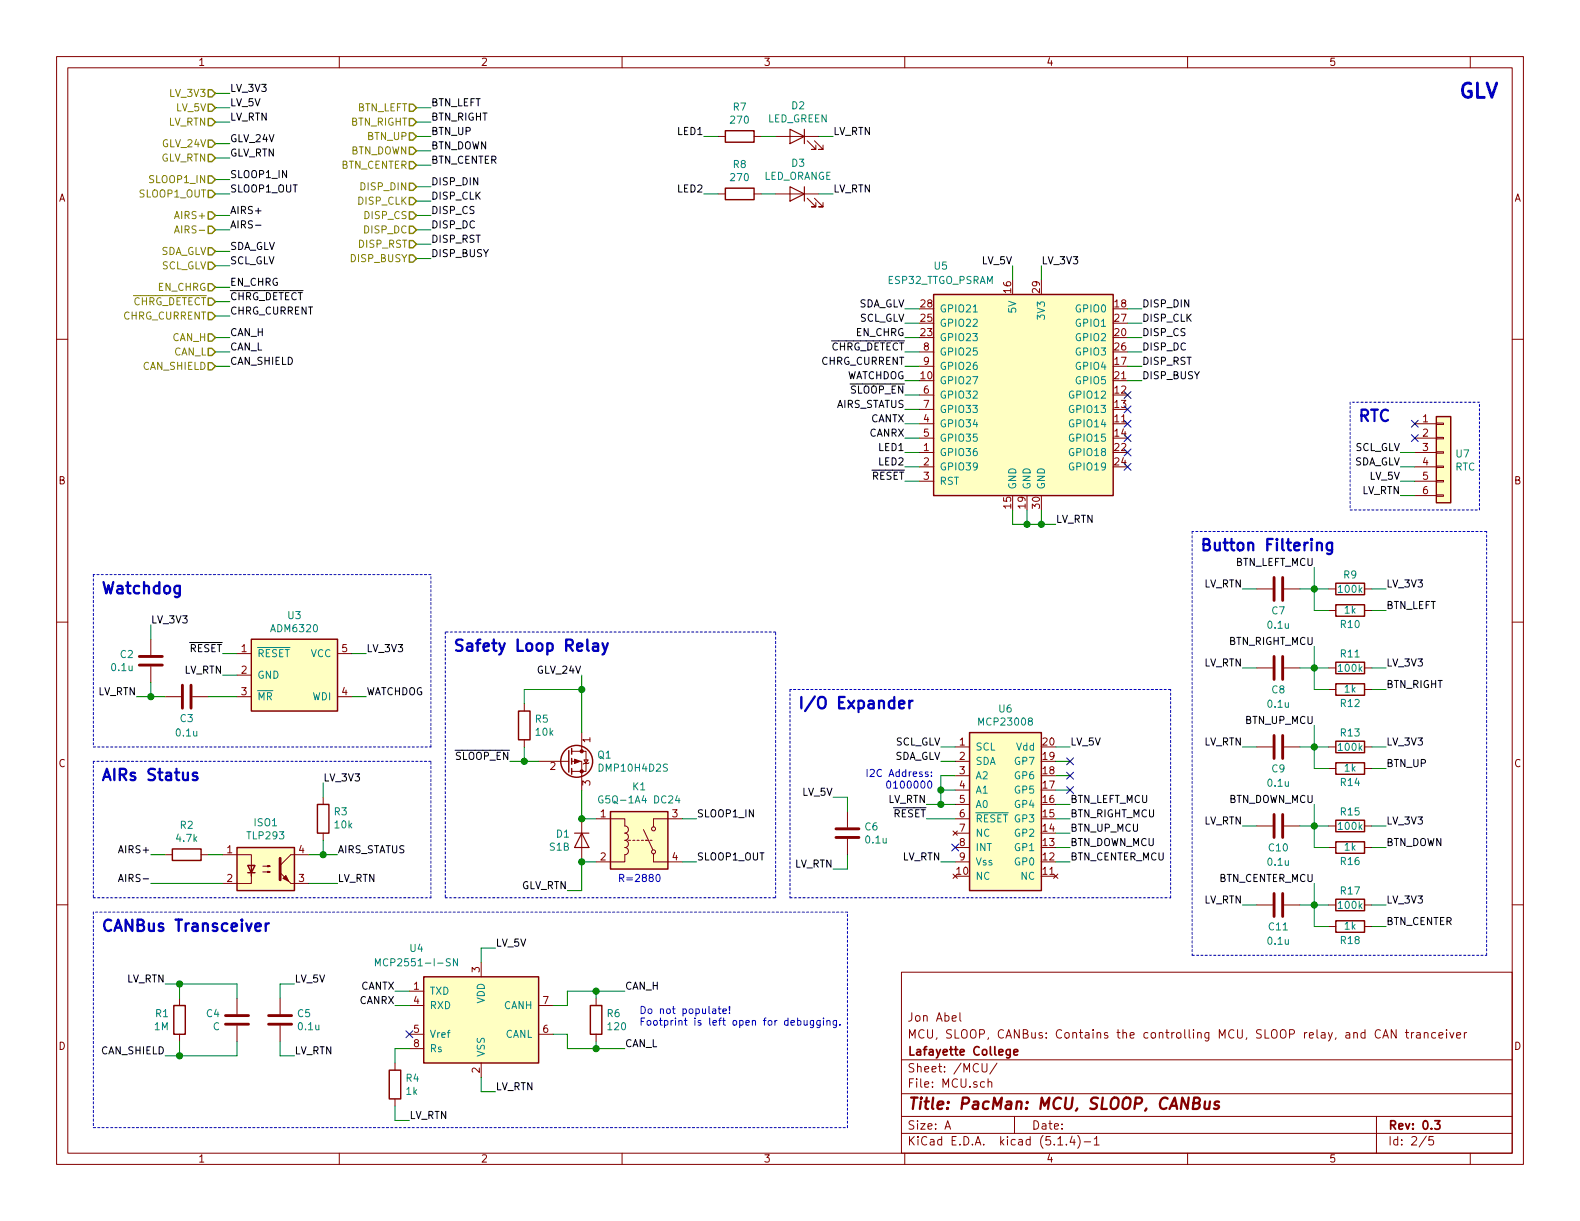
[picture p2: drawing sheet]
<svg xmlns="http://www.w3.org/2000/svg" width="279mm" height="216mm" viewBox="0 0 279 216" stroke-linecap="round" stroke-linejoin="round" font-family="sans-serif">
<g fill="none" stroke="#840000" stroke-width=".18">
<path d="M10 10h259.4v195.9h-259.4zM12 12h255.4v191.9h-255.4zM60 10v2M110 10v2M160 10v2M210 10v2M260 10v2M127 24.1h1.3M127 34.3h1.3M133.3 24.1h1.3M133.3 34.3h1.3M137.2 24.1h7.6"/>
<path d="M137.2 34.3h7.6M142.7 35.1l1.6 1.5h-.8h.8v-.8M142.7 24.9l1.6 1.5h-.8h.8v-.7M144 35.1l1.5 1.5h-.7h.7v-.8M144 24.9l1.5 1.5h-.7h.7v-.7M10 60h2M267.4 60h2M162.6 74.9h2.5M162.6 77.5h2.5M162.6 69.9h2.5M162.6 72.4h2.5M162.6 62.2h2.5"/>
<path d="M162.6 64.8h2.5M250.2 74.9h3.8M250.2 77.5h3.8M254 77.3h1.3v.3h-1.3zM254 74.8h1.3v.3h-1.3zM254 79.9h1.3v.2h-1.3zM162.6 80h2.5M162.6 82.6h2.5M162.6 85.1h2.5M250.2 80h3.8M250.2 82.6h3.8M250.2 85.1h3.8"/>
<path d="M250.2 87.6h3.8M254 85h1.3v.2h-1.3zM254 87.5h1.3v.3h-1.3zM254 82.4h1.3v.3h-1.3zM10 110h2M26.7 113v2.8M26.7 117.9v2.8M41.9 115.6h2.5M41.9 119.4h2.5M59.7 115.6h2.5M222.2 118.1h2.8M222.2 104.1h2.8"/>
<path d="M227.1 118.1h2.8M227.1 104.1h2.8M234.9 118.1h1.3M234.9 104.1h1.3M234.9 108h1.3M241.3 118.1h1.3M241.3 104.1h1.3M241.3 108h1.3M267.4 110h2M29.2 123.2h2.8M34 123.2h2.8M41.9 123.2h2.5"/>
<path d="M59.7 123.2h2.5M92.7 124.5v1.2M92.7 130.8v1.3M95.2 134.6h5.1M100.4 134.6h.2M101.1 134.6h1.8v5.1M101.1 132.8h1.8M102.9 132.8h.7v3.6h-2.5M102.9 129.5v3.3M103.3 134.4h.7l-.4 .6zM104.1 134.9l-.1 .1h-.7l-.2 .1M168.9 132.1h2.5"/>
<path d="M168.9 134.6h2.5M168.9 137.2h2.5M168.9 139.7h2.5M222.2 132.1h2.8M227.1 132.1h2.8M234.9 132.1h1.3M234.9 121.9h1.3M234.9 135.9h1.3M241.3 132.1h1.3M241.3 121.9h1.3M241.3 135.9h1.3M10 160h2"/>
<path d="M29.2 151.1h1.3M35.6 151.1h1.2M39.4 151.1h5v3.8v-1.9M44.4 154.3v1.9h-5M46.5 154.2h1.3l-.4 .1v-.2l.4 .1M46.5 153.2h1.3l-.4 .1v-.3l.4 .2M51.4 156.2h3.2M54.6 151.1h-3.2l-1.9 1.9M57.1 141v1.2M57.1 147.3v1.3M102.9 144.8v7.6M105.4 144.8h5.1v1.3a.63 .63 0 0 1 .6 .6 .63 .63 0 0 1-.6 .6 .63 .63 0 0 1 .6 .7 .63 .63 0 0 1-.6 .6 .63 .63 0 0 1 .6 .6 .63 .63 0 0 1-.6 .7 .63 .63 0 0 1 .6 .6 .63 .63 0 0 1-.6 .6v1.3h-5.1"/>
<path d="M111.1 148.6h.4M111.9 148.6h.4M112.6 148.6h.4M113.4 148.6h.4M113.8 146.7l1.6 3.5M114.2 148.6h.1M114.2 148.6h.4M114.9 148.6h.4M115.6 151v1.4h5M120.6 144.8h-5v1.4M149.9 143.5v2.8M149.9 148.3v2.8"/>
<path d="M168.5 154.6l.8 .7M168.5 146.9l.8 .8M168.9 149.9h2.5M168.9 152.4h2.5M168.9 144.8h2.5M168.9 142.2h2.5M168.9 147.3h2.5M169.3 154.6l-.8 .7M169.3 146.9l-.8 .8M186.3 154.6l.8 .7M187.1 154.6l-.8 .7M222.2 146.1h2.8"/>
<path d="M227.1 146.1h2.8M234.9 149.9h1.3M234.9 146.1h1.3M241.3 149.9h1.3M241.3 146.1h1.3M267.4 160h2M31.7 176.5v1.3M41.9 176.5v2.8M49.5 176.5v2.8M72.4 175.3h2.5M72.4 177.8h2.5M85.1 170.2v2.5"/>
<path d="M95.2 177.8h2.6M105.4 176.5v1.3M159.4 171.9h108v32h-108zM169.7 179.1v1.3l.3 .2M222.2 160h2.8M227.1 160h2.8M234.9 160h1.3M234.9 163.8h1.3M241.3 160h1.3M241.3 163.8h1.3M31.7 182.9v1.3M41.9 181.4v2.8"/>
<path d="M49.5 181.4v2.8M69.8 188v1.2M69.8 194.3v1.3M72.4 182.9h2.5M72.4 185.4h2.5M85.1 188v2.5M95.2 182.9h2.6M105.4 182.9v1.3M159.4 197.4h108M159.4 193.4h108M159.4 187.4h108M167.1 199.7l.5-1.5 .5 1.5"/>
<path d="M167.2 199.2h.8M173.7 188.1v1.2l.3 .3h.2l.3-.3v-1.2M174.7 191.4l.1-.1a.37 .37 0 0 1 .6 .2v.8M174.7 190.8v1.5M176.3 188l-1.3 1.9M179.4 197.4v3M243.4 197.4v6.5M244.5 183.6l.5-1.5 .5 1.5M244.7 183.1h.7M246.9 182.1v1.5l-.9-1.5v1.5M248.5 182.6h.6M248.7 182.1v1.3l.4 .2"/>
<path d="M249.6 182.6v1M250 182.6l-.3 .1-.1 .2M250.5 182.7h.6l.1 .9M251.2 182.9l-.5 .1-.3 .2 .3 .4 .5-.1M251.9 182.7a.37 .37 0 0 1 .6 .1v.8M251.9 182.6v1M253.9 182.7l-.5-.1-.2 .3v.5l.2 .2 .5-.1M254.5 183.1l.7-.2-.1-.2-.4-.1-.2 .2v.7h.6M255.8 182.1v.1M255.8 182.6v1M256.4 182.6l.3 1 .4-1M257.6 183.1l.7-.2-.1-.2-.4-.1-.2 .2 .1 .7h.5"/>
<path d="M259 182.6v1M259.4 182.6l-.4 .1v.2M60 203.9v2M110 203.9v2M159.4 200.4h108M160 203.9v2M187.1 202.5h.8M188.6 202.3v.2M189.6 200.9l-.4 1.1h.9M189.9 201.5v1M190.6 200.8a1.71 1.71 0 0 1 0 2.2M191.7 201.9h1.2"/>
<path d="M193.5 201.4l.4-.4v1.5M193.5 202.5h.9M210 203.9v2M252.2 200.9l-1.2 1.9M253.4 201h-.7v.7l.2-.2 .5 .1 .1 .2-.1 .5-.2 .2-.5-.2M260 203.9v2"/>
<circle cx="115.6" cy="150.6" r=".36"/>
<circle cx="115.6" cy="146.6" r=".36"/>
</g>
<path d="M178.6 185.6v1.2l-.2 .3-.4-.1M178.6 185.6h-.4l-.3 .3 .1 .5 .2 .2 .4-.1M179.3 186.1l.7-.2-.1-.3h-.4l-.2 .2v.7h.6M253.7 198.2h.9l-.5 .6 .5 .1v.6l-.2 .2-.7-.2" fill="none" stroke="#840000" stroke-width=".3"/>
<path d="M211 195l.9-.1a.46 .46 0 0 0 .3-.4 .46 .46 0 0 0-.4-.4h-.6l-.3 2h.8a.53 .53 0 0 0 .4-.5 .53 .53 0 0 0-.4-.6M213.1 194.8l-.1 1.2a.59 .59 0 0 0 .8-.1M214 194.8l-.2 1.3M215.6 194.8a.49 .49 0 0 0-.8 .3v.2l.5 .1 .3 .3-.4 .4-.5-.1" fill="none" stroke="#840000" stroke-width=".41"/>
<g fill="none" stroke="#840000" stroke-width=".25">
<path d="M128.3 23.1h5v2h-5zM128.3 33.3h5v2h-5zM165.1 52.1h31.7v35.5h-31.7zM254 73.7h2.5v15.2h-2.5zM44.4 113h15.3v12.7h-15.3zM236.2 117.1h5.1v2h-5.1zM236.2 106.9h5.1v2.1h-5.1zM236.2 103.1h5.1v2.1h-5.1zM91.7 125.7h2v5.1h-2zM100.6 132.7v3.8M101.1 132.3v1.1M101.1 134.1v1"/>
<path d="M101.1 135.9v1M171.4 129.5h12.7v28h-12.7zM236.2 120.9h5.1v2h-5.1zM236.2 134.9h5.1v2h-5.1zM236.2 131.1h5.1v2h-5.1zM30.5 150.1h5.1v2h-5.1zM41.9 149.9h10.2v7.6h-10.2zM43.8 153h1.3l-.7 1.3zM43.8 154.3h1.3M56.1 142.2h2.1v5.1h-2.1zM107.9 143.5h10.2v10.2h-10.2zM236.2 148.8h5.1v2.1h-5.1z"/>
<path d="M236.2 145h5.1v2.1h-5.1zM236.2 159h5.1v2h-5.1zM30.7 177.8h2.1v5.1h-2.1zM74.9 172.7h20.3v15.3h-20.3zM104.4 177.8h2v5.1h-2zM236.2 162.8h5.1v2h-5.1zM68.8 189.2h2.1v5.1h-2.1z"/>
<circle cx="102" cy="134.6" r="2.82"/>
</g>
<g fill="#ffffc2" stroke="#ffffc2" stroke-width=".18">
<path d="M165.1 52.1h31.7v35.5h-31.7z"/>
<path d="M41.9 149.9h10.2v7.6h-10.2z"/>
<path d="M74.9 172.7h20.3v15.3h-20.3z"/>
<path d="M107.9 143.5h10.2v10.2h-10.2z"/>
<path d="M44.4 113h15.3v12.7h-15.3z"/>
<path d="M171.4 129.5h12.7v28h-12.7z"/>
<path d="M254 73.7h2.5v15.2h-2.5z"/>
</g>
<path d="M172.1 55.2h.7M106.6 140.8a.59 .59 0 0 0-.8 .6 .59 .59 0 0 0 .8 .5v-.4h-.2M119.8 140.7l-.3 .9h.7M120.1 141.1v.9M66.4 170.8v-1.3l.4 .9 .4-.9v1.3M80.9 169.5v1.3l-.7-1.3v1.3" fill="none" stroke="#008484" stroke-width=".18"/>
<g fill="none" stroke="#840000" stroke-width=".51">
<path d="M24.6 117.6h4.1M24.6 116.1h4.1M225.3 102.1v4.1M225.3 116.1v4M226.8 102.1v4.1M226.8 116.1v4M32.3 121.2v4M33.8 121.2v4M225.3 130v4.1M226.8 130v4.1M49.5 151.8v3.8M147.8 148.1h4.1"/>
<path d="M147.8 146.6h4.1M225.3 144v4.1M225.3 158v4.1M226.8 144v4.1M226.8 158v4.1M39.9 179.6h4M47.5 179.6h4.1M39.9 181.1h4M47.5 181.1h4.1"/>
</g>
<g fill="#840000" stroke="#840000" stroke-width=".18">
<path d="M49.5 154.3l1.9 1.9z"/>
<path d="M50 155.3l.5-.5 .6 1z"/>
<path d="M101.6 134.2l1 .4-1 .4z"/>
<circle cx="102.9" cy="136.4" r=".28"/>
<circle cx="102.9" cy="132.8" r=".28"/>
</g>
<path d="M139.7 33l2.5 1.3-2.5 1.3zM139.7 22.9l2.5 1.2-2.5 1.3zM142.2 22.9v2.5M142.2 33v2.6M101.6 147.3h2.5M102.9 147.3l1.2 2.6h-2.5z" fill="none" stroke="#840000" stroke-width=".2"/>
<g fill="none" stroke="#0000c2" stroke-width=".18" stroke-dasharray=".4 .4">
<path d="M238.8 71.1v19.1M261.6 71.1h-22.8M210.8 94v74.9M238.8 90.2h22.8M261.6 90.2v-19.1M262.9 94h-52.1M16.5 101.6v30.5M76.2 101.6h-59.7M78.7 111.8v47M137.2 111.8h-58.5M16.5 134.6v24.2M16.5 132.1h59.7"/>
<path d="M76.2 134.6h-59.7M76.2 132.1v-30.5M139.7 121.9v36.9M207 121.9h-67.3M16.5 158.8h59.7M76.2 158.8v-24.2M78.7 158.8h58.5M137.2 158.8v-47M139.7 158.8h67.3M207 158.8v-36.9M16.5 161.3v38.1M149.9 161.3h-133.4"/>
<path d="M210.8 168.9h52.1M262.9 168.9v-74.9M16.5 199.4h133.4M149.9 199.4v-38.1"/>
</g>
<g fill="none" stroke="#008400" stroke-width=".18">
<path d="M38.1 19.1h2.5M38.1 16.5h2.5M73.7 19.1h2.5M38.1 38.1h2.5M38.1 21.6h2.5M38.1 27.9h2.5M38.1 25.4h2.5M38.1 31.8h2.5M38.1 34.3h2.5M73.7 33h2.5M73.7 35.6h2.5M73.7 38.1h2.5"/>
<path d="M73.7 21.6h2.5M73.7 24.1h2.5M73.7 26.7h2.5M73.7 29.2h2.5M124.5 24.1h2.5M124.5 34.3h2.5M134.6 24.1h2.6M134.6 34.3h2.6M144.8 24.1h2.5M144.8 34.3h2.5M38.1 59.7h2.5M38.1 40.6h2.5"/>
<path d="M38.1 50.8h2.5M38.1 53.3h2.5M38.1 55.9h2.5M38.1 44.5h2.5M38.1 47h2.5M73.7 43.2h2.5M73.7 40.6h2.5M73.7 45.7h2.5M160 59.7h2.6M160 57.2h2.6M160 54.6h2.6M179.1 47v2.5"/>
<path d="M184.1 47v2.5M199.4 59.7h2.5M199.4 57.2h2.5M199.4 54.6h2.5M38.1 64.8h2.5M38.1 62.2h2.5M160 64.8h2.6M160 62.2h2.6M160 67.3h2.6M160 69.9h2.6M160 72.4h2.6M160 74.9h2.6"/>
<path d="M160 77.5h2.6M199.4 64.8h2.5M199.4 62.2h2.5M199.4 67.3h2.5M160 80h2.6M160 82.6h2.6M160 85.1h2.6M179.1 90.2v2.5h7.6M181.6 90.2v2.5M184.1 90.2v2.5M247.6 80h2.6M247.6 82.6h2.6"/>
<path d="M247.6 85.1h2.6M247.6 87.6h2.6M26.7 110.5v2.5M39.4 119.4h2.5M39.4 115.6h2.5M62.2 115.6h2.6M102.9 119.4v10.1M219.7 104.1h2.5M219.7 118.1h2.5M229.9 104.1h5M229.9 118.1h5M232.4 100.3v7.7h2.5"/>
<path d="M232.4 114.3v7.6h2.5M242.6 108h2.5M242.6 104.1h2.5M242.6 118.1h2.5M24.1 123.2h5.1M26.7 120.7v2.5M36.8 123.2h5.1M57.1 138.4v2.6M62.2 123.2h2.6M90.2 134.6h5M92.7 132.1v2.5M102.9 139.7v5.1h2.5"/>
<path d="M102.9 121.9h-10.2v2.6M166.4 132.1h2.5M166.4 139.7h2.5M166.4 134.6h2.5M168.9 137.2h-2.5v5M186.7 132.1h2.5M186.7 139.7h2.5M186.7 134.6h2.5M186.7 137.2h2.5M219.7 132.1h2.5M229.9 132.1h5M232.4 128.3v7.6h2.5"/>
<path d="M242.6 135.9h2.5M242.6 132.1h2.5M242.6 121.9h2.5M26.7 156.2h12.7M26.7 151.1h2.5M36.8 151.1h2.6M54.6 156.2h5.1M54.6 151.1h5.1M57.1 148.6v2.5M105.4 152.4h-2.5v5.1h-2.6M120.6 152.4h2.6M120.6 144.8h2.6"/>
<path d="M147.3 141h2.6v2.5M149.9 151.1v2.6h-2.6M163.8 142.2h5.1M163.8 144.8h5.1M166.4 152.4h2.5M186.7 152.4h2.5M186.7 149.9h2.5M186.7 147.3h2.5M186.7 142.2h2.5M186.7 144.8h2.5M219.7 146.1h2.5M229.9 146.1h5"/>
<path d="M232.4 142.2v7.7h2.5M232.4 156.2v7.6h2.5M242.6 146.1h2.5M242.6 149.9h2.5M29.2 174h12.7v2.5M31.7 174v2.5M52.1 174h-2.6v2.5M69.8 175.3h2.6M69.8 177.8h2.6M87.6 167.6h-2.5v2.6M105.4 175.3v1.2M110.5 175.3h-10.2v2.5h-2.5"/>
<path d="M219.7 160h2.5M229.9 160h5M242.6 163.8h2.5M242.6 160h2.5M31.7 184.2v2.5M41.9 184.2v2.5h-12.7M49.5 184.2v2.5h2.6M69.8 195.6v2.5h2.6M72.4 185.4h-2.6v2.6M85.1 190.5v2.5h2.5M97.8 182.9h2.5v2.5h10.2M105.4 184.2v1.2"/>
</g>
<g fill="none" stroke="#848400" stroke-width=".25">
<path d="M36.8 15.9h.7l.6 .6-.6 .6h-.7zM36.8 18.4h.7l.6 .7-.6 .6h-.7zM72.4 18.4h.6l.7 .7-.7 .6h-.6zM36.8 37.5h.7l.6 .6-.6 .6h-.7zM36.8 21h.7l.6 .6-.6 .6h-.7zM36.8 24.8h.7l.6 .6-.6 .6h-.7zM36.8 33.7h.7l.6 .6-.6 .6h-.7zM36.8 31.1h.7l.6 .7-.6 .6h-.7zM36.8 27.3h.7l.6 .6-.6 .7h-.7zM72.4 34.9h.6l.7 .7-.7 .6h-.6zM72.4 37.5h.6l.7 .6-.7 .6h-.6zM72.4 32.4h.6l.7 .6-.7 .7h-.6z"/>
<path d="M72.4 21h.6l.7 .6-.7 .6h-.6zM72.4 23.5h.6l.7 .6-.7 .7h-.6zM72.4 26h.6l.7 .7-.7 .6h-.6zM72.4 28.6h.6l.7 .6-.7 .6h-.6zM36.8 52.7h.7l.6 .6-.6 .7h-.7zM36.8 59.1h.7l.6 .6-.6 .6h-.7zM36.8 46.4h.7l.6 .6-.6 .6h-.7zM36.8 40h.7l.6 .6-.6 .7h-.7zM36.8 43.8h.7l.6 .7-.6 .6h-.7zM36.8 50.2h.7l.6 .6-.6 .6h-.7zM36.8 55.2h.7l.6 .7-.6 .6h-.7zM72.4 45.1h.6l.7 .6-.7 .7h-.6z"/>
<path d="M72.4 40h.6l.7 .6-.7 .7h-.6zM72.4 42.5h.6l.7 .7-.7 .6h-.6zM36.8 61.6h.7l.6 .6-.6 .7h-.7zM36.8 64.1h.7l.6 .7-.6 .6h-.7z"/>
</g>
<path d="M30.9 41.2l.4-1.3 .4 1.3M31 40.8h.6" fill="none" stroke="#848400" stroke-width=".18"/>
<path d="M45.2 39.8h1M21 155.9l.4-1.3 .4 1.3M21.1 155.5h.6" fill="none" stroke="#000" stroke-width=".18"/>
<g fill="none" stroke="#0000c2" stroke-width=".18">
<path d="M153.3 136v1.3M156.9 138.2l.2-.1a.69 .69 0 0 1 .4 .6 .69 .69 0 0 1-.4 .7l-.2-.2-.1-.3zM116.1 154.7l.2-.1a.69 .69 0 0 1 .4 .6 .69 .69 0 0 1-.4 .7l-.2-.2-.1-.3zM126 178.4h.5l.1 .8M126.6 178.7h-.4l-.2 .2v.3h.6M127 178.4h.5M127.2 178v1l.3 .2M127.8 178.8l.6-.1v-.3h-.4l-.2 .2 .1 .6h.5M129 179.1v.1M129 178v.7M141 180.5l.4-.1 .2 .3-.1 .5h-.5M142.2 180.4v.8l.3 .1 .2-.1"/>
<path d="M142.7 180.4v.9M143.9 180.4l-.1 1.2-.2 .1-.3-.1M143.9 180.5l-.4-.1-.2 .3 .1 .5h.5M145 180.4v1.1l-.2 .2-.3-.1M145 180.5l-.3-.1-.3 .3 .2 .5h.4M145.6 180v.1M145.6 180.4v.9M146.2 180.6l.2-.2 .3 .1 .1 .8M146.2 180.4v.9M147.9 180.4v1.2l-.2 .1-.3-.1M147.9 180.5l-.3-.1-.3 .3 .1 .5h.5M148.5 181.2v.1"/>
</g>
<g fill="none" stroke="#0000c2" stroke-width=".41">
<path d="M232.9 96.2a.49 .49 0 0 1 .9 0v1.1M235.6 96v1.6a.54 .54 0 0 1-.9 .3M235.6 96.1l-.6-.1-.4 .3v.6l.2 .3 .2 .1 .6-.1M104.9 113.8l.2-.1 .6 .1 .1 1.3M105.8 114.2l-.7 .1a.39 .39 0 0 0-.3 .4 .39 .39 0 0 0 .3 .4l.7-.1M106.5 113.7l.5 1.4M107.5 113.7l-.7 1.9-.3 .1M34.8 136.7l-.2-.1-.4 .1-.1 .2 .1 .3a.67 .67 0 0 1 .8 .4l-.4 .3-.5-.1M159 124.6l.9-.2-.1-.4-.5-.1-.3 .3 .1 .9 .2 .1 .5-.1M160.8 123.9v1.3M161.4 123.9l-.4 .1-.2 .3M47 163.3v1.3"/>
<path d="M47.5 163.3l-.3 .1-.2 .3"/>
</g>
<g fill="#008400" stroke="#008400" stroke-width=".25">
<circle cx="31.8" cy="186.7" r=".51"/>
<circle cx="105.4" cy="175.3" r=".51"/>
<circle cx="31.8" cy="174" r=".51"/>
<circle cx="232.4" cy="160" r=".51"/>
<circle cx="184.2" cy="92.7" r=".51"/>
<circle cx="181.6" cy="92.7" r=".51"/>
<circle cx="232.4" cy="146.1" r=".51"/>
<circle cx="232.4" cy="132.1" r=".51"/>
<circle cx="232.4" cy="118.1" r=".51"/>
<circle cx="232.4" cy="104.1" r=".51"/>
<circle cx="92.7" cy="134.6" r=".51"/>
<circle cx="102.9" cy="121.9" r=".51"/>
<circle cx="105.4" cy="185.4" r=".51"/>
<circle cx="26.7" cy="123.2" r=".51"/>
<circle cx="166.4" cy="142.2" r=".51"/>
<circle cx="166.4" cy="139.7" r=".51"/>
<circle cx="102.9" cy="144.8" r=".51"/>
<circle cx="102.9" cy="152.4" r=".51"/>
<circle cx="57.2" cy="151.1" r=".51"/>
</g>
<g fill="none" stroke="#000084" stroke-width=".18">
<path d="M198.8 69.2l1.2 1.3M198.8 71.8l1.2 1.2M198.8 74.3l1.2 1.2M198.8 76.9l1.2 1.2M198.8 79.4l1.2 1.2M200 69.2l-1.2 1.3M200 71.8l-1.2 1.2M200 74.3l-1.2 1.2M200 76.9l-1.2 1.2M200 79.4l-1.2 1.2M249.6 76.9l1.2 1.2M249.6 74.3l1.2 1.2"/>
<path d="M250.8 76.9l-1.2 1.2M250.8 74.3l-1.2 1.2M198.8 81.9l1.2 1.3M200 81.9l-1.2 1.3M188.6 139.1l1.2 1.2M188.6 136.6l1.2 1.2M188.6 134l1.2 1.2M189.8 139.1l-1.2 1.2M189.8 136.6l-1.2 1.2M189.8 134l-1.2 1.2M168.3 149.3l1.2 1.2M169.5 149.3l-1.2 1.2"/>
<path d="M71.8 182.3l1.2 1.2M73 182.3l-1.2 1.2"/>
</g>
<text font-size="3.5" fill="#0000c2" x="257.8" y="17.3">GLV</text>
<g font-size="2.8" fill="#0000c2">
<text x="240" y="74.5">RTC</text>
<text x="212.1" y="97.4">Button Filtering</text>
<text x="17.8" y="105">Watchdog</text>
<text x="80" y="115.2">Safety Loop Relay</text>
<text x="141" y="125.3">I/O Expander</text>
<text x="17.8" y="138">AIRs Status</text>
<text x="17.8" y="164.7">CANBus Transceiver</text>
</g>
<text font-size="2.8" fill="#840000" x="160.4" y="196.2">Title: PacMan: MCU, SLOOP, CANBus</text>
<g font-size="2.1" fill="#840000">
<text x="160.4" y="183.6">MCU, SLOOP, CANBus: Contains the controlling MCU, SLOOP relay, and CAN tranceiver</text>
<text x="160.4" y="180.6">Jon Abel</text>
<text x="160.4" y="189.6">Sheet: /MCU/</text>
<text x="160.4" y="186.6">Lafayette College</text>
<text x="160.4" y="192.3">File: MCU.sch</text>
<text x="160.4" y="202.5">KiCad E.D.A. kicad (5.1.4)-1</text>
<text x="160.4" y="199.7">Size: A</text>
<text x="182.4" y="199.7">Date:</text>
<text x="245.4" y="199.7">Rev: 0.3</text>
<text x="245.4" y="202.5">Id: 2/5</text>
</g>
<g font-size="1.8" fill="#840000">
<text x="35" y="11.6">1</text>
<text x="85" y="11.6">2</text>
<text x="135" y="11.6">3</text>
<text x="185" y="11.6">4</text>
<text x="235" y="11.6">5</text>
<text x="10.4" y="35.6">A</text>
<text x="267.8" y="35.6">A</text>
<text x="178.8" y="51.8" transform="rotate(-90 178.8 51.8)">16</text>
<text x="183.9" y="51.8" transform="rotate(-90 183.9 51.8)">29</text>
<text x="162.9" y="59.4">23</text>
<text x="162.9" y="56.9">25</text>
<text x="162.9" y="54.4">28</text>
<text x="197.2" y="54.4">18</text>
<text x="197.2" y="59.4">20</text>
<text x="197.2" y="56.9">27</text>
<text x="163.3" y="62">8</text>
<text x="163.3" y="64.5">9</text>
<text x="197.2" y="64.5">17</text>
<text x="197.2" y="62">26</text>
<text x="162.9" y="67.1">10</text>
<text x="163.3" y="69.6">6</text>
<text x="197.2" y="69.6">12</text>
<text x="197.2" y="67.1">21</text>
<text x="163.3" y="74.7">4</text>
<text x="163.3" y="77.2">5</text>
<text x="163.3" y="72.1">7</text>
<text x="197.2" y="74.7">11</text>
<text x="197.2" y="72.1">13</text>
<text x="197.2" y="77.2">14</text>
<text x="251.6" y="74.7">1</text>
<text x="251.6" y="77.2">2</text>
<text x="163.3" y="79.8">1</text>
<text x="163.3" y="82.3">2</text>
<text x="197.2" y="79.8">22</text>
<text x="197.2" y="82.3">24</text>
<text x="251.6" y="79.8">3</text>
<text x="251.6" y="82.3">4</text>
<text x="10.4" y="85.6">B</text>
<text x="163.3" y="84.8">3</text>
<text x="178.8" y="89.9" transform="rotate(-90 178.8 89.9)">15</text>
<text x="181.4" y="89.9" transform="rotate(-90 181.4 89.9)">19</text>
<text x="183.9" y="89.9" transform="rotate(-90 183.9 89.9)">30</text>
<text x="251.6" y="84.8">5</text>
<text x="251.6" y="87.4">6</text>
<text x="267.8" y="85.6">B</text>
<text x="42.7" y="115.3">1</text>
<text x="42.7" y="119.1">2</text>
<text x="60.5" y="115.3">5</text>
<text x="42.7" y="122.9">3</text>
<text x="60.5" y="122.9">4</text>
<text x="104.4" y="131.3" transform="rotate(-90 104.4 131.3)">1</text>
<text x="169.7" y="131.8">1</text>
<text x="184.5" y="131.8">20</text>
<text x="10.4" y="135.6">C</text>
<text x="97.3" y="136.1">2</text>
<text x="169.7" y="134.4">2</text>
<text x="169.7" y="136.9">3</text>
<text x="184.5" y="134.4">19</text>
<text x="184.5" y="136.9">18</text>
<text x="267.8" y="135.6">C</text>
<text x="104.4" y="138.9" transform="rotate(-90 104.4 138.9)">3</text>
<text x="169.7" y="139.4">4</text>
<text x="169.7" y="142">5</text>
<text x="184.5" y="142">16</text>
<text x="184.5" y="139.4">17</text>
<text x="106.2" y="144.5">1</text>
<text x="118.9" y="144.5">3</text>
<text x="169.7" y="144.5">6</text>
<text x="169.7" y="147.1">7</text>
<text x="169.7" y="149.6">8</text>
<text x="184.5" y="149.6">13</text>
<text x="184.5" y="147.1">14</text>
<text x="184.5" y="144.5">15</text>
<text x="40.2" y="150.9">1</text>
<text x="40.2" y="156">2</text>
<text x="52.9" y="156">3</text>
<text x="52.9" y="150.9">4</text>
<text x="106.2" y="152.1">2</text>
<text x="118.9" y="152.1">4</text>
<text x="169.2" y="154.7">10</text>
<text x="169.7" y="152.1">9</text>
<text x="184.5" y="154.7">11</text>
<text x="184.5" y="152.1">12</text>
<text x="84.8" y="171.9" transform="rotate(-90 84.8 171.9)">3</text>
<text x="73.2" y="175">1</text>
<text x="73.2" y="177.5">4</text>
<text x="96" y="177.5">7</text>
<text x="10.4" y="185.6">D</text>
<text x="73.2" y="182.6">5</text>
<text x="73.2" y="185.2">8</text>
<text x="96" y="182.6">6</text>
<text x="267.8" y="185.6">D</text>
<text x="84.8" y="189.7" transform="rotate(-90 84.8 189.7)">2</text>
<text x="35" y="205.5">1</text>
<text x="85" y="205.5">2</text>
<text x="135" y="205.5">3</text>
<text x="185" y="205.5">4</text>
<text x="235" y="205.5">5</text>
</g>
<g font-size="1.8" fill="#848400">
<text x="30.2" y="17.1">LV_3V3</text>
<text x="29.7" y="22.2">LV_RTN</text>
<text x="31.2" y="19.7">LV_5V</text>
<text x="62" y="22.2">BTN_RIGHT</text>
<text x="63.1" y="19.7">BTN_LEFT</text>
<text x="28.3" y="28.6">GLV_RTN</text>
<text x="28.8" y="26">GLV_24V</text>
<text x="60.2" y="29.8">BTN_CENTER</text>
<text x="61.9" y="27.3">BTN_DOWN</text>
<text x="65" y="24.8">BTN_UP</text>
<text x="24.7" y="34.9">SLOOP1_OUT</text>
<text x="26.6" y="32.4">SLOOP1_IN</text>
<text x="64" y="33.7">DISP_DIN</text>
<text x="31.3" y="38.7">AIRS+</text>
<text x="31.7" y="41.3">AIRS-</text>
<text x="63.4" y="36.2">DISP_CLK</text>
<text x="64.5" y="41.3">DISP_DC</text>
<text x="64.6" y="38.7">DISP_CS</text>
<text x="28.2" y="45.1">SDA_GLV</text>
<text x="28.4" y="47.6">SCL_GLV</text>
<text x="62.1" y="46.4">DISP_BUSY</text>
<text x="63.5" y="43.8">DISP_RST</text>
<text x="23.3" y="54">CHRG_DETECT</text>
<text x="27.9" y="51.4">EN_CHRG</text>
<text x="21.7" y="56.5">CHRG_CURRENT</text>
<text x="25.3" y="65.4">CAN_SHIELD</text>
<text x="30.5" y="60.3">CAN_H</text>
<text x="30.7" y="62.9">CAN_L</text>
</g>
<g font-size="1.8">
<text x="40.6" y="16.3">LV_3V3</text>
<text x="40.6" y="18.8">LV_5V</text>
<text x="40.6" y="21.3">LV_RTN</text>
<text x="76.2" y="23.9">BTN_UP</text>
<text x="76.2" y="21.3">BTN_RIGHT</text>
<text x="76.2" y="18.8">BTN_LEFT</text>
<text x="119.9" y="23.9">LED1</text>
<text x="147.3" y="23.9">LV_RTN</text>
<text x="40.6" y="25.1">GLV_24V</text>
<text x="40.6" y="27.7">GLV_RTN</text>
<text x="76.2" y="29">BTN_CENTER</text>
<text x="76.2" y="26.4">BTN_DOWN</text>
<text x="40.6" y="31.5">SLOOP1_IN</text>
<text x="40.6" y="34">SLOOP1_OUT</text>
<text x="76.2" y="32.8">DISP_DIN</text>
<text x="76.2" y="35.3">DISP_CLK</text>
<text x="119.9" y="34">LED2</text>
<text x="147.3" y="34">LV_RTN</text>
<text x="40.6" y="37.8">AIRS+</text>
<text x="40.6" y="40.4">AIRS-</text>
<text x="76.2" y="37.8">DISP_CS</text>
<text x="76.2" y="40.4">DISP_DC</text>
<text x="40.6" y="46.7">SCL_GLV</text>
<text x="40.6" y="44.2">SDA_GLV</text>
<text x="76.2" y="42.9">DISP_RST</text>
<text x="76.2" y="45.5">DISP_BUSY</text>
<text x="173.7" y="46.7">LV_5V</text>
<text x="184.1" y="46.7">LV_3V3</text>
<text x="40.6" y="53.1">CHRG_DETECT</text>
<text x="40.6" y="50.5">EN_CHRG</text>
<text x="40.6" y="55.6">CHRG_CURRENT</text>
<text x="40.6" y="59.4">CAN_H</text>
<text x="151.4" y="59.4">EN_CHRG</text>
<text x="151.7" y="54.4">SDA_GLV</text>
<text x="151.9" y="56.9">SCL_GLV</text>
<text x="201.9" y="54.4">DISP_DIN</text>
<text x="201.9" y="56.9">DISP_CLK</text>
<text x="201.9" y="59.4">DISP_CS</text>
<text x="40.6" y="64.5">CAN_SHIELD</text>
<text x="40.6" y="62">CAN_L</text>
<text x="145.2" y="64.5">CHRG_CURRENT</text>
<text x="146.8" y="62">CHRG_DETECT</text>
<text x="201.9" y="62">DISP_DC</text>
<text x="201.9" y="64.5">DISP_RST</text>
<text x="149.4" y="67.1">WATCHDOG</text>
<text x="150.4" y="69.6">SLOOP_EN</text>
<text x="201.9" y="67.1">DISP_BUSY</text>
<text x="147.7" y="72.1">AIRS_STATUS</text>
<text x="153.7" y="77.2">CANRX</text>
<text x="153.9" y="74.7">CANTX</text>
<text x="155.5" y="79.8">LED1</text>
<text x="155.5" y="82.3">LED2</text>
<text x="239.3" y="82.3">SDA_GLV</text>
<text x="239.5" y="79.8">SCL_GLV</text>
<text x="154.1" y="84.8">RESET</text>
<text x="240.8" y="87.4">LV_RTN</text>
<text x="242.2" y="84.8">LV_5V</text>
<text x="186.7" y="92.5">LV_RTN</text>
<text x="218.4" y="100.1">BTN_LEFT_MCU</text>
<text x="212.8" y="103.9">LV_RTN</text>
<text x="245.1" y="107.7">BTN_LEFT</text>
<text x="245.1" y="103.9">LV_3V3</text>
<text x="26.7" y="110.2">LV_3V3</text>
<text x="32.5" y="119.1">LV_RTN</text>
<text x="33.5" y="115.3">RESET</text>
<text x="64.8" y="115.3">LV_3V3</text>
<text x="95.1" y="119.1">GLV_24V</text>
<text x="212.8" y="117.9">LV_RTN</text>
<text x="217.3" y="114">BTN_RIGHT_MCU</text>
<text x="245.1" y="117.9">LV_3V3</text>
<text x="17.2" y="122.9">LV_RTN</text>
<text x="64.8" y="122.9">WATCHDOG</text>
<text x="245.1" y="121.7">BTN_RIGHT</text>
<text x="158.2" y="131.8">SCL_GLV</text>
<text x="189.2" y="131.8">LV_5V</text>
<text x="212.8" y="131.8">LV_RTN</text>
<text x="220.3" y="128">BTN_UP_MCU</text>
<text x="245.1" y="131.8">LV_3V3</text>
<text x="80.5" y="134.4">SLOOP_EN</text>
<text x="158" y="134.4">SDA_GLV</text>
<text x="245.1" y="135.6">BTN_UP</text>
<text x="57.1" y="138.2">LV_3V3</text>
<text x="141.9" y="140.7">LV_5V</text>
<text x="156.9" y="142">LV_RTN</text>
<text x="189.2" y="142">BTN_LEFT_MCU</text>
<text x="217.2" y="142">BTN_DOWN_MCU</text>
<text x="123.2" y="144.5">SLOOP1_IN</text>
<text x="157.9" y="144.5">RESET</text>
<text x="189.2" y="149.6">BTN_DOWN_MCU</text>
<text x="189.2" y="147.1">BTN_UP_MCU</text>
<text x="189.2" y="144.5">BTN_RIGHT_MCU</text>
<text x="212.8" y="145.8">LV_RTN</text>
<text x="245.1" y="145.8">LV_3V3</text>
<text x="245.1" y="149.6">BTN_DOWN</text>
<text x="21.4" y="150.9">AIRS+</text>
<text x="21.8" y="156">AIRS-</text>
<text x="59.7" y="150.9">AIRS_STATUS</text>
<text x="59.7" y="156">LV_RTN</text>
<text x="123.2" y="152.1">SLOOP1_OUT</text>
<text x="140.4" y="153.4">LV_RTN</text>
<text x="159.5" y="152.1">LV_RTN</text>
<text x="189.2" y="152.1">BTN_CENTER_MCU</text>
<text x="215.5" y="156">BTN_CENTER_MCU</text>
<text x="92.1" y="157.2">GLV_RTN</text>
<text x="212.8" y="159.8">LV_RTN</text>
<text x="245.1" y="159.8">LV_3V3</text>
<text x="87.6" y="167.4">LV_5V</text>
<text x="245.1" y="163.6">BTN_CENTER</text>
<text x="22.3" y="173.7">LV_RTN</text>
<text x="52.1" y="173.7">LV_5V</text>
<text x="63.6" y="177.5">CANRX</text>
<text x="63.8" y="175">CANTX</text>
<text x="110.5" y="175">CAN_H</text>
<text x="110.5" y="185.2">CAN_L</text>
<text x="17.9" y="186.4">CAN_SHIELD</text>
<text x="52.1" y="186.4">LV_RTN</text>
<text x="72.4" y="197.9">LV_RTN</text>
<text x="87.6" y="192.8">LV_RTN</text>
</g>
<g font-size="1.8" fill="#008484">
<text x="129.3" y="21.9">270</text>
<text x="129.7" y="19.6">R7</text>
<text x="135.7" y="21.6">LED_GREEN</text>
<text x="140" y="19.3">D2</text>
<text x="129.7" y="29.7">R8</text>
<text x="140" y="29.5">D3</text>
<text x="129.3" y="32">270</text>
<text x="135" y="31.8">LED_ORANGE</text>
<text x="165.3" y="47.7">U5</text>
<text x="157" y="50.2">ESP32_TTGO_PSRAM</text>
<text x="166.1" y="57.8">GPIO22</text>
<text x="166.1" y="55.2">GPIO21</text>
<text x="179.7" y="55.2" transform="rotate(-90 179.7 55.2)">5V</text>
<text x="184.8" y="56.2" transform="rotate(-90 184.8 56.2)">3V3</text>
<text x="190.4" y="55.2">GPIO0</text>
<text x="190.4" y="57.8">GPIO1</text>
<text x="166.1" y="60.3">GPIO23</text>
<text x="166.1" y="62.9">GPIO25</text>
<text x="166.1" y="65.4">GPIO26</text>
<text x="190.4" y="65.4">GPIO4</text>
<text x="190.4" y="60.3">GPIO2</text>
<text x="190.4" y="62.9">GPIO3</text>
<text x="166.1" y="67.9">GPIO27</text>
<text x="166.1" y="70.5">GPIO32</text>
<text x="189.4" y="70.5">GPIO12</text>
<text x="190.4" y="67.9">GPIO5</text>
<text x="166.1" y="75.6">GPIO34</text>
<text x="166.1" y="73">GPIO33</text>
<text x="189.4" y="75.6">GPIO14</text>
<text x="189.4" y="73">GPIO13</text>
<text x="166.1" y="80.6">GPIO36</text>
<text x="166.1" y="83.2">GPIO39</text>
<text x="166.1" y="78.1">GPIO35</text>
<text x="189.4" y="78.1">GPIO15</text>
<text x="189.4" y="80.6">GPIO18</text>
<text x="189.4" y="83.2">GPIO19</text>
<text x="257.3" y="83.2">RTC</text>
<text x="257.5" y="80.9">U7</text>
<text x="166.1" y="85.7">RST</text>
<text x="179.7" y="86.6" transform="rotate(-90 179.7 86.6)">GND</text>
<text x="182.2" y="86.6" transform="rotate(-90 182.2 86.6)">GND</text>
<text x="184.8" y="86.6" transform="rotate(-90 184.8 86.6)">GND</text>
<text x="236.8" y="104.8">100k</text>
<text x="237.6" y="102.3">R9</text>
<text x="48.1" y="111.8">ADM6320</text>
<text x="51" y="109.5">U3</text>
<text x="224.3" y="111.2">0.1u</text>
<text x="224.9" y="108.6">C7</text>
<text x="237.1" y="111">R10</text>
<text x="237.8" y="108.5">1k</text>
<text x="19.8" y="118.7">0.1u</text>
<text x="21.3" y="116.4">C2</text>
<text x="45.5" y="116.2">RESET</text>
<text x="54.9" y="116.2">VCC</text>
<text x="236.8" y="118.8">100k</text>
<text x="237.1" y="116.3">R11</text>
<text x="45.5" y="120">GND</text>
<text x="45.5" y="123.8">MR</text>
<text x="55.2" y="123.8">WDI</text>
<text x="176.7" y="126">U6</text>
<text x="224.3" y="125.1">0.1u</text>
<text x="224.9" y="122.6">C8</text>
<text x="237.1" y="125">R12</text>
<text x="237.8" y="122.5">1k</text>
<text x="31.3" y="130.2">0.1u</text>
<text x="31.9" y="127.7">C3</text>
<text x="94.7" y="127.8">R5</text>
<text x="94.8" y="130.1">10k</text>
<text x="173.4" y="128.3">MCP23008</text>
<text x="237.1" y="130.2">R13</text>
<text x="105.7" y="134.1">Q1</text>
<text x="106.2" y="136.4">DMP10H4D2S</text>
<text x="172.5" y="132.7">SCL</text>
<text x="172.5" y="135.3">SDA</text>
<text x="172.5" y="137.8">A2</text>
<text x="179.6" y="135.3">GP7</text>
<text x="179.6" y="137.8">GP6</text>
<text x="179.8" y="132.7">Vdd</text>
<text x="224.9" y="136.6">C9</text>
<text x="236.8" y="132.8">100k</text>
<text x="237.8" y="136.4">1k</text>
<text x="106.8" y="142.1">G5Q-1A4 DC24</text>
<text x="111.9" y="139.8">K1</text>
<text x="172.5" y="140.3">A1</text>
<text x="172.5" y="142.9">A0</text>
<text x="179.6" y="142.9">GP4</text>
<text x="179.6" y="140.3">GP5</text>
<text x="224.3" y="139.1">0.1u</text>
<text x="237.1" y="139">R14</text>
<text x="31.3" y="148.9">4.7k</text>
<text x="31.9" y="146.6">R2</text>
<text x="43.8" y="148.4">TLP293</text>
<text x="45" y="146.1">ISO1</text>
<text x="59.1" y="144.2">R3</text>
<text x="59.3" y="146.5">10k</text>
<text x="98.4" y="148.1">D1</text>
<text x="153" y="146.8">C6</text>
<text x="153.2" y="149.1">0.1u</text>
<text x="172.5" y="145.4">RESET</text>
<text x="172.5" y="148">NC</text>
<text x="179.6" y="148">GP2</text>
<text x="179.6" y="145.4">GP3</text>
<text x="236.8" y="146.7">100k</text>
<text x="237.1" y="144.2">R15</text>
<text x="97.2" y="150.4">S1B</text>
<text x="172.5" y="155.6">NC</text>
<text x="172.5" y="150.5">INT</text>
<text x="172.5" y="153">Vss</text>
<text x="179.6" y="153">GP0</text>
<text x="179.6" y="150.5">GP1</text>
<text x="180.6" y="155.6">NC</text>
<text x="224.3" y="153.1">0.1u</text>
<text x="224.4" y="150.5">C10</text>
<text x="237.1" y="153">R16</text>
<text x="237.8" y="150.4">1k</text>
<text x="236.8" y="160.7">100k</text>
<text x="237.1" y="158.2">R17</text>
<text x="224.3" y="167.1">0.1u</text>
<text x="224.4" y="164.5">C11</text>
<text x="237.1" y="166.9">R18</text>
<text x="237.8" y="164.4">1k</text>
<text x="67.7" y="170.9">MCP2551-I-SN</text>
<text x="72.5" y="168.3">U4</text>
<text x="27.5" y="179.9">R1</text>
<text x="36.6" y="179.9">C4</text>
<text x="52.7" y="179.9">C5</text>
<text x="75.9" y="175.9">TXD</text>
<text x="75.9" y="178.4">RXD</text>
<text x="85.7" y="177.5" transform="rotate(-90 85.7 177.5)">VDD</text>
<text x="89.1" y="178.4">CANH</text>
<text x="107.4" y="179.9">R6</text>
<text x="27.3" y="182.2">1M</text>
<text x="37.6" y="182.2">C</text>
<text x="52.9" y="182.2">0.1u</text>
<text x="75.9" y="183.5">Vref</text>
<text x="89.3" y="183.5">CANL</text>
<text x="107.6" y="182.2">120</text>
<text x="71.8" y="191.3">R4</text>
<text x="75.9" y="186.1">Rs</text>
<text x="85.7" y="186.9" transform="rotate(-90 85.7 186.9)">VSS</text>
<text x="71.9" y="193.6">1k</text>
</g>
<g font-size="1.8" fill="#0000c2">
<text x="154.2" y="137.4">I2C Address:</text>
<text x="158.2" y="139.4">0100000</text>
<text x="109.2" y="156">R=2880</text>
<text x="113" y="179.3">Do not populate!</text>
<text x="113" y="181.4">Footprint is left open for debugging.</text>
</g>
</svg>
